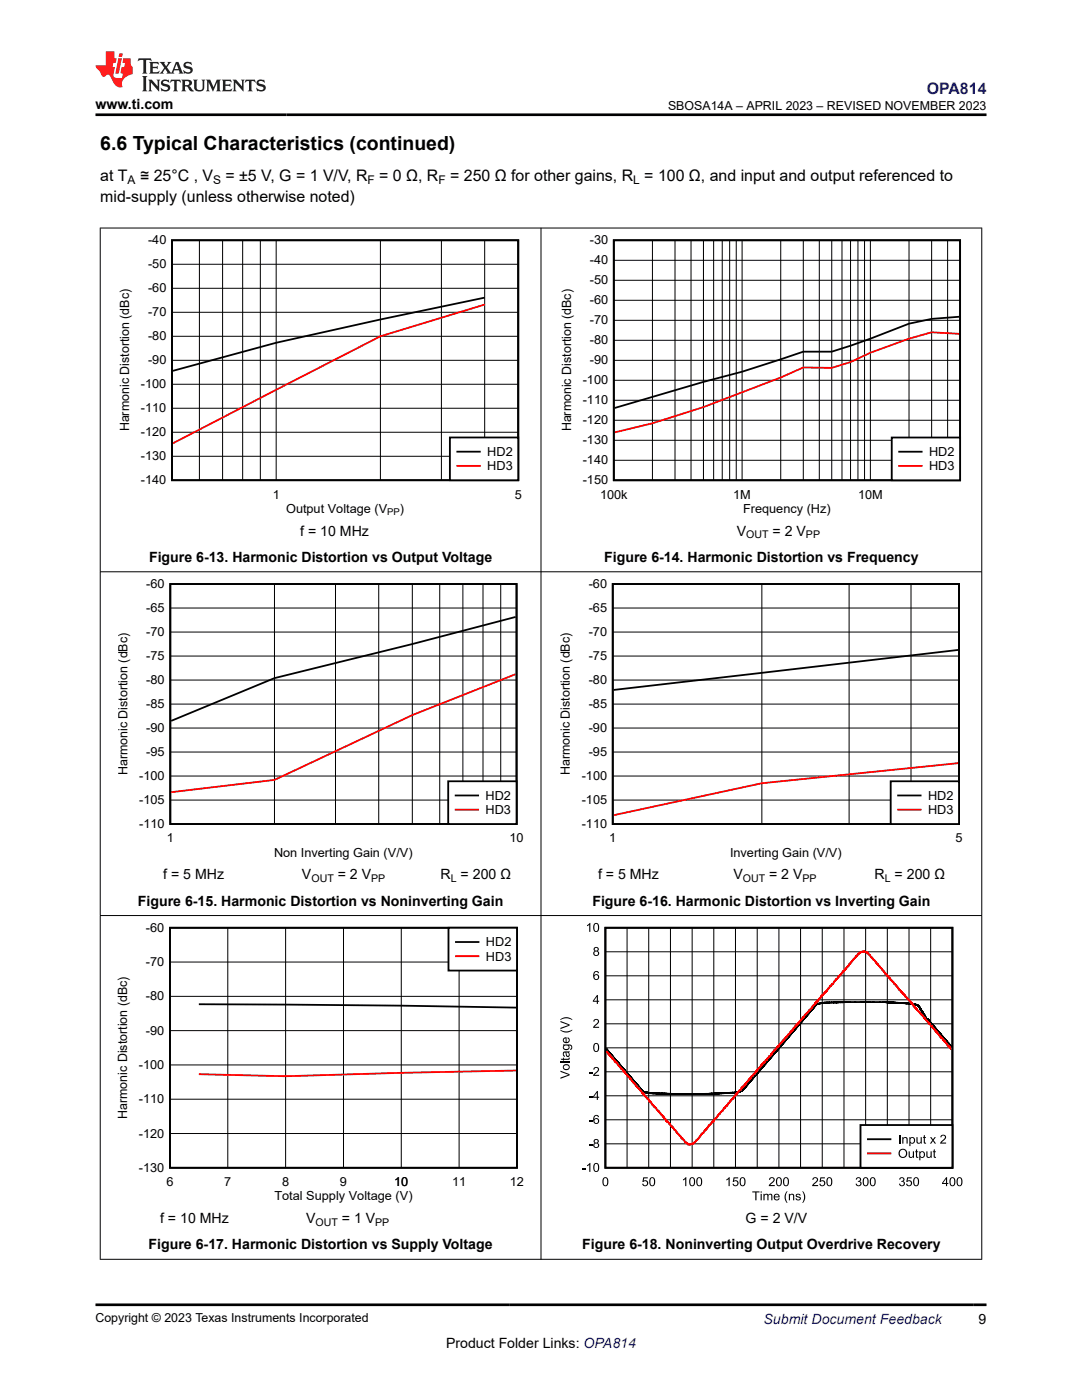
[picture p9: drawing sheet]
<svg xmlns="http://www.w3.org/2000/svg" width="216mm" height="279mm" viewBox="0 0 216 279" stroke-linecap="round" stroke-linejoin="round" font-family="sans-serif">
<path d="M34.3 47.9h69.1v47.9h-69.1zM96.7 59.4l-20.8 4.4-20.8 4.6-20.6 5.6" fill="none" stroke="#000" stroke-width=".36"/>
<g fill="none" stroke="#000" stroke-width=".2">
<path d="M34.3 57.5h69.1M34.3 52.7h69.1M39.8 48v47.9M44.4 48v47.9M48.4 48v47.9M51.9 48v47.9M55.1 48v47.9M75.9 48v47.9M88.1 48v47.9M96.7 48v47.9M103.4 48v47.9M34.3 76.7h69.1"/>
<path d="M34.3 71.9h69.1M34.3 67.1h69.1M34.3 62.3h69.1M34.3 91.1h69.1M34.3 86.3h69.1M34.3 81.5h69.1"/>
</g>
<path d="M96.7 60.8l-20.8 6.3-41.4 21.4" fill="none" stroke="#f00" stroke-width=".36"/>
<path d="M89.8 87.3h13.6v8.5h-13.6z" fill-rule="evenodd" fill="#fff"/>
<path d="M122.5 47.9h69.1v47.9h-69.1zM191.4 63.2l-5.5 .4-4.5 1-7.7 3-7.7 2.6h-5.7l-12.2 4-7.7 2-17.7 5.2M89.8 87.3h13.6v8.5h-13.6zM91.3 90.1h4.4" fill="none" stroke="#000" stroke-width=".36"/>
<path d="M191.4 66.6l-5.5-.3-4.5 1.3-7.7 2.8-4 1.9-3.7 1.1-5.7-.1-4.5 2-15.4 5.9-10.2 3.3-7.5 1.8M91.3 93h4.4" fill="none" stroke="#f00" stroke-width=".36"/>
<g fill="none" stroke="#000" stroke-width=".2">
<path d="M122.5 59.9h69.1M122.5 55.9h69.1M122.5 51.9h69.1M130.2 48v47.9M134.7 48v47.9M137.9 48v47.9M140.4 48v47.9M142.4 48v47.9M144.1 48v47.9M145.6 48v47.9M146.9 48v47.9M148.1 48v47.9"/>
<path d="M155.8 48v47.9M160.3 48v47.9M163.5 48v47.9M166 48v47.9M168 48v47.9M169.7 48v47.9M171.2 48v47.9M172.5 48v47.9M173.7 48v47.9M181.4 48v47.9M185.9 48v47.9M189.1 48v47.9"/>
<path d="M122.5 79.9h69.1M122.5 75.9h69.1M122.5 71.9h69.1M122.5 67.9h69.1M122.5 63.9h69.1M122.5 91.9h69.1M122.5 87.9h69.1M122.5 83.9h69.1"/>
</g>
<path d="M177.9 87.3h13.7v8.5h-13.7z" fill-rule="evenodd" fill="#fff"/>
<path d="M177.9 87.3h13.7v8.5h-13.7zM179.4 90.1h4.5M34 116.6h69.1v47.9h-69.1zM102.9 123.1l-20.6 5.4-27.5 6.8-20.6 8.6" fill="none" stroke="#000" stroke-width=".36"/>
<path d="M179.4 93h4.5M102.9 134.5l-20.6 8.2-27.5 12.9-20.6 2.5" fill="none" stroke="#f00" stroke-width=".36"/>
<g fill="none" stroke="#000" stroke-width=".2">
<path d="M54.8 116.6v47.9M66.9 116.6v47.9M75.6 116.6v47.9M82.3 116.6v47.9M87.7 116.6v47.9M92.4 116.6v47.9M96.4 116.6v47.9M99.9 116.6v47.9M34 135.7h69.1M34 130.9h69.1M34 126.1h69.1M34 121.3h69.1"/>
<path d="M34 159.7h69.1M34 154.9h69.1M34 150.1h69.1M34 145.3h69.1M34 140.5h69.1"/>
</g>
<path d="M89.4 155.9h13.7v8.6h-13.7z" fill-rule="evenodd" fill="#fff"/>
<path d="M122.3 116.6h69.1v47.9h-69.1zM191.2 129.7l-68.8 8M89.4 155.9h13.7v8.6h-13.7zM90.9 158.8h4.5" fill="none" stroke="#000" stroke-width=".36"/>
<path d="M191.2 152.3l-39.2 4-29.6 6.4M90.9 161.6h4.5" fill="none" stroke="#f00" stroke-width=".36"/>
<g fill="none" stroke="#000" stroke-width=".2">
<path d="M152 116.6v47.9M169.4 116.6v47.9M181.8 116.6v47.9M191.4 116.6v47.9M122.3 135.7h69.1M122.3 130.9h69.1M122.3 126.1h69.1M122.3 121.3h69.1M122.3 159.7h69.1M122.3 154.9h69.1M122.3 150.1h69.1M122.3 145.3h69.1"/>
<path d="M122.3 140.5h69.1"/>
</g>
<path d="M177.7 155.9h13.7v8.6h-13.7z" fill-rule="evenodd" fill="#fff"/>
<path d="M177.7 155.9h13.7v8.6h-13.7zM179.2 158.8h4.5M33.9 185.2h69.3v47.9h-69.3zM39.7 200.4l40.4 .3 22.9 .4" fill="none" stroke="#000" stroke-width=".36"/>
<path d="M179.2 161.6h4.5M103 213.6l-22.9 .5-23.1 .7-17.3-.4" fill="none" stroke="#f00" stroke-width=".36"/>
<path d="M33.9 198.8h69.3M33.9 192h69.3M45.5 185.2v47.9M57 185.2v47.9M68.5 185.2v47.9M80.1 185.2v47.9M91.6 185.2v47.9M33.9 219.4h69.3M33.9 212.5h69.3M33.9 205.7h69.3M33.9 226.2h69.3" fill="none" stroke="#000" stroke-width=".2"/>
<path d="M89.5 185.2h13.7v8.5h-13.7z" fill-rule="evenodd" fill="#fff"/>
<path d="M89.5 185.2h13.7v8.5h-13.7zM91 188h4.5" fill="none" stroke="#000" stroke-width=".36"/>
<path d="M91 190.8h4.5" fill="none" stroke="#f00" stroke-width=".36"/>
<g fill="#000">
<path d="M117.1 184.6l.7-.4v1.8h-.2v-1.4l-.5 .2zM111.9 211.3h.4v-.2h.2v.2h.9l.1-.2h.2a.32 .32 0 0 1-.1 .3 .32 .32 0 0 1-.3 .1h-.8v.2h-.2v-.2h-.3zM111.8 213.7l1.9 .7v.2l-1.9 .7v-.3l1.7-.5-1.7-.6zM111.8 211.9h1.9v.2h-1.9zM111.8 203.8l1.9 .6v.3l-1.9 .7v-.3l1.7-.5-1.7-.6zM111.8 205.5l.2 .1a2.12 2.12 0 0 0 2.2-.1 1.43 1.43 0 0 1-1.6 .5l-.8-.4zM111.8 203.4a1.87 1.87 0 0 1 2.4 0v.2a2.15 2.15 0 0 0-2.4 0zM117.5 218.8h.7v.2h-.7zM117.5 214h.7v.2h-.7zM118.6 213.1a.59 .59 0 0 1 .9 .1 .59 .59 0 0 1-.4 .8l-.5 .5h.9v.2h-1.2l.2-.4a1.07 1.07 0 0 0 .7-1.1l-.4-.1-.2 .4-.2-.1zM118.6 203.5a.59 .59 0 0 1 .9 .1 .59 .59 0 0 1-.4 .9l-.5 .4h.9v.2h-1.2l.2-.4a1.07 1.07 0 0 0 .7-1.1h-.4l-.2 .3h-.2zM116.1 233.1h.7v.2h-.7z"/>
<path d="M117.5 228.3h.7v.3h-.7zM117.5 223.5h.7v.3h-.7zM117.1 232.5l.7-.4v1.8h-.2v-1.4l-.5 .2zM128.4 235h.9v.2h-.8l-.1 .4a.6 .6 0 0 1 .9 .3 .6 .6 0 0 1-.4 .9 .6 .6 0 0 1-.8-.6h.3a.4 .4 0 0 0 .5 .2 .4 .4 0 0 0 .2-.6 .4 .4 0 0 0-.7 0l-.2 .1zM136.3 235.4l.7-.5v1.8h-.3v-1.4l-.4 .3zM144.9 235.4l.7-.5v1.8h-.2v-1.4l-.5 .3zM146.4 235h.9v.2h-.7l-.1 .4a.6 .6 0 0 1 .8 .3 .6 .6 0 0 1-.4 .9 .6 .6 0 0 1-.7-.6h.2a.4 .4 0 0 0 .6 .2 .4 .4 0 0 0 .1-.6 .4 .4 0 0 0-.6 0l-.3 .1zM150.1 237.8h1.5v.2h-.6v1.5h-.3v-1.5h-.6zM152.3 238.3h.2v.1a.45 .45 0 0 1 .8 .1l.3-.2h.4l.1 1.2h-.2v-.8a.27 .27 0 0 0-.2-.3 .27 .27 0 0 0-.3 .2l-.1 .9h-.2v-.8a.3 .3 0 0 0-.4-.3 .3 .3 0 0 0-.1 .5v.6h-.3zM153.6 235.1a.59 .59 0 0 1 .9 .1 .59 .59 0 0 1-.3 .8l-.5 .5h.9v.2h-1.2l.2-.4a1.07 1.07 0 0 0 .7-1.1l-.4-.1-.2 .4-.3-.1zM157.4 238.3h.2v.1a.47 .47 0 0 1 .6-.2 .47 .47 0 0 1 .3 .6v.7h-.2v-.7a.31 .31 0 0 0-.3-.4 .31 .31 0 0 0-.3 .2l-.1 .9h-.2zM158.8 238.4l.3-.1a.52 .52 0 0 1 .7 .3h-.3a.26 .26 0 0 0-.2-.2 .26 .26 0 0 0-.3 .3h.1a.49 .49 0 0 1 .6 .2 .49 .49 0 0 1 0 .6h-.6l-.4-.3 .2-.1a.29 .29 0 0 0 .4 .3 .29 .29 0 0 0 .2-.3 .64 .64 0 0 1-.7-.6z"/>
<path d="M162.3 235.1a.59 .59 0 0 1 .9 .1 .59 .59 0 0 1-.4 .8l-.4 .5h.8v.2h-1.2l.2-.4a1.07 1.07 0 0 0 .7-1.1l-.4-.1-.2 .4-.2-.1zM163.7 235h.9v.2h-.7l-.1 .4a.6 .6 0 0 1 .8 .3 .6 .6 0 0 1-.4 .9 .6 .6 0 0 1-.7-.6h.2a.4 .4 0 0 0 .6 .2 .4 .4 0 0 0 .1-.6 .4 .4 0 0 0-.6 0l-.3 .1zM170.9 235.1a.48 .48 0 0 1 .8-.1 .48 .48 0 0 1-.1 .7 .57 .57 0 0 1 0 1 .57 .57 0 0 1-.9-.5h.3a.36 .36 0 0 0 .4 .4 .36 .36 0 0 0 .3-.5 .36 .36 0 0 0-.5-.2v-.2a.31 .31 0 0 0 .4-.3 .31 .31 0 0 0-.3-.3 .31 .31 0 0 0-.3 .3h-.2zM179.6 235.1a.48 .48 0 0 1 .7-.1 .48 .48 0 0 1-.1 .7 .57 .57 0 0 1 0 1 .57 .57 0 0 1-.8-.5h.2a.36 .36 0 0 0 .4 .4 .36 .36 0 0 0 .3-.5 .36 .36 0 0 0-.5-.2l.1-.2a.31 .31 0 0 0 .4-.3 .31 .31 0 0 0-.4-.3 .31 .31 0 0 0-.3 .3h-.2zM181 235h.9v.2h-.7l-.1 .4a.6 .6 0 0 1 .8 .3 .6 .6 0 0 1-.4 .9 .6 .6 0 0 1-.7-.6h.2a.4 .4 0 0 0 .6 .2 .4 .4 0 0 0 .1-.6 .4 .4 0 0 0-.6 0l-.3 .1zM157 237.7h.2l-.2 .3a1.98 1.98 0 0 0 .2 2.1 1.45 1.45 0 0 1-.5-2zM160.1 237.7a1.47 1.47 0 0 1 .4 2l-.3 .4h-.1a2.02 2.02 0 0 0 0-2.4z"/>
<path d="M118.6 184.3a.65 .65 0 0 1 .8 .1 .65 .65 0 0 1 .2 .7 .65 .65 0 0 1-.6 .9 .65 .65 0 0 1-.6-.9zM118.7 184.5a.97 .97 0 0 0 .3 1.3 .91 .91 0 0 0 0-1.4z"/>
<path d="M118.6 189.1a.48 .48 0 0 1 .7-.1 .48 .48 0 0 1-.1 .8 .53 .53 0 0 1 .2 .8 .53 .53 0 0 1-.8 0 .53 .53 0 0 1 .1-.8l-.2-.2zM118.7 189.4a.29 .29 0 0 0 .5 0 .29 .29 0 0 0-.5 0zM118.6 190.2a.37 .37 0 0 0 .7 0 .37 .37 0 0 0-.7 0z"/>
<path d="M118.6 194l.2-.2h.4l.3 .4h-.2a.36 .36 0 0 0-.4-.2 .36 .36 0 0 0-.3 .4v.2a.58 .58 0 0 1 .9 .1 .58 .58 0 0 1-.3 .9 .58 .58 0 0 1-.8-.4v-.8zM118.6 195a.4 .4 0 0 0 .8 0 .4 .4 0 0 0-.8 0z"/>
<path d="M112.5 212.5a.68 .68 0 0 1 1 0 .68 .68 0 0 1-.1 1.1 .68 .68 0 0 1-1-.3l-.1-.5zM112.6 212.7a.43 .43 0 0 0 .4 .6 .43 .43 0 0 0 .4-.6l-.4-.1z"/>
<path d="M112.5 207.2l.6-.2v1a.38 .38 0 0 0 .4-.3 .38 .38 0 0 0-.3-.5l.1-.2a.64 .64 0 0 1 .2 .9 .64 .64 0 0 1-.9 .2 .64 .64 0 0 1-.1-.9zM112.6 207.3l-.1 .4 .4 .3v-.8z"/>
<path d="M112.4 209.9l1.3-.1v.2h-.2a.46 .46 0 0 1 .2 .7 .46 .46 0 0 1-.7 .1l-.2-.7a.33 .33 0 0 0-.3 .2 .33 .33 0 0 0 .2 .4v.2a.63 .63 0 0 1-.3-1zM113 210.1l.1 .3a.24 .24 0 0 0 .2 .3 .24 .24 0 0 0 .2-.4l-.2-.2z"/>
<path d="M112.3 208.4h1.2a.57 .57 0 0 1 .7 .4 .57 .57 0 0 1-.4 .7v-.2a.36 .36 0 0 0 .2-.5 .36 .36 0 0 0-.5-.1 .59 .59 0 0 1-.5 .9 .59 .59 0 0 1-.5-1h-.2zM112.6 208.8l-.1 .1a.46 .46 0 0 0 .5 .5 .46 .46 0 0 0 .4-.5l-.2-.2z"/>
<path d="M118.6 208.2a.65 .65 0 0 1 .8 .1 .65 .65 0 0 1 .2 .7 .65 .65 0 0 1-.6 1 .65 .65 0 0 1-.6-1zM118.7 208.4a.97 .97 0 0 0 .3 1.4 .91 .91 0 0 0 0-1.5z"/>
<path d="M119.1 217.7h.2v1.2h.3v.2h-.3v.4h-.2v-.4h-.8v-.2zM119.1 218.1l-.6 .8h.6z"/>
<path d="M119.1 198.6h.2v1.1h.3v.2h-.3v.4h-.2v-.4h-.8v-.2zM119.1 198.9l-.6 .8h.6z"/>
<path d="M118.6 232.2a.65 .65 0 0 1 .8 .1 .65 .65 0 0 1 .2 .7 .65 .65 0 0 1-.6 .9 .65 .65 0 0 1-.6-.9zM118.7 232.4a.97 .97 0 0 0 .3 1.3 .91 .91 0 0 0 0-1.4z"/>
<path d="M118.6 227.4a.48 .48 0 0 1 .7 0 .48 .48 0 0 1-.1 .7 .53 .53 0 0 1 .2 .8 .53 .53 0 0 1-.8 0 .53 .53 0 0 1 .1-.8l-.2-.2zM118.7 227.8a.29 .29 0 0 0 .5 0 .29 .29 0 0 0-.5 0zM118.6 228.6a.37 .37 0 0 0 .7 0 .37 .37 0 0 0-.7 0z"/>
<path d="M118.6 222.7l.2-.2h.4l.3 .4-.2 .1a.36 .36 0 0 0-.4-.3 .36 .36 0 0 0-.3 .4v.3a.58 .58 0 0 1 .9 0 .58 .58 0 0 1-.3 .9 .58 .58 0 0 1-.8-.3v-.9zM118.6 223.7a.4 .4 0 0 0 .8 0 .4 .4 0 0 0-.8 0z"/>
<path d="M120.5 235a.65 .65 0 0 1 .7 .1 .65 .65 0 0 1 .2 .7 .65 .65 0 0 1-.6 .9 .65 .65 0 0 1-.6-.9zM120.5 235.2a.97 .97 0 0 0 .3 1.4 .91 .91 0 0 0 0-1.5z"/>
<path d="M129.8 235a.65 .65 0 0 1 .8 .1 .65 .65 0 0 1 .1 .7 .65 .65 0 0 1-.6 .9 .65 .65 0 0 1-.6-.9zM129.9 235.2a.97 .97 0 0 0 .2 1.4 .91 .91 0 0 0 0-1.5z"/>
<path d="M137.8 235a.65 .65 0 0 1 .7 .1 .65 .65 0 0 1 .2 .7 .65 .65 0 0 1-.6 .9 .65 .65 0 0 1-.6-.9zM137.9 235.2a.97 .97 0 0 0 .2 1.4 .91 .91 0 0 0 0-1.5z"/>
<path d="M139.2 235a.65 .65 0 0 1 .7 .1 .65 .65 0 0 1 .2 .7 .65 .65 0 0 1-.6 .9 .65 .65 0 0 1-.6-.9zM139.3 235.2a.97 .97 0 0 0 .2 1.4 .91 .91 0 0 0 0-1.5z"/>
<path d="M147.8 235a.65 .65 0 0 1 .8 .1 .65 .65 0 0 1 .2 .7 .65 .65 0 0 1-.6 .9 .65 .65 0 0 1-.6-.9zM147.9 235.2a.97 .97 0 0 0 .3 1.4 .91 .91 0 0 0 0-1.5z"/>
<path d="M151.8 237.8h.2v.2h-.2zM151.8 238.3h.2v1.2h-.2z"/>
<path d="M155.1 235a.65 .65 0 0 1 .7 .1 .65 .65 0 0 1 .2 .7 .65 .65 0 0 1-.6 .9 .65 .65 0 0 1-.6-.9zM155.2 235.2a.97 .97 0 0 0 .2 1.4 .91 .91 0 0 0 0-1.5z"/>
<path d="M154.5 238.4a.61 .61 0 0 1 .8-.1 .61 .61 0 0 1 .3 .7h-1a.38 .38 0 0 0 .3 .4 .38 .38 0 0 0 .4-.3l.3 .1a.66 .66 0 0 1-1 .2 .66 .66 0 0 1-.1-1zM154.7 238.5l-.1 .3h.7l-.2-.4z"/>
<path d="M156.5 235a.65 .65 0 0 1 .8 .1 .65 .65 0 0 1 .1 .7 .65 .65 0 0 1-.6 .9 .65 .65 0 0 1-.6-.9zM156.6 235.2a.97 .97 0 0 0 .2 1.4 .91 .91 0 0 0 0-1.5z"/>
<path d="M165.2 235a.65 .65 0 0 1 .7 .1 .65 .65 0 0 1 .2 .7 .65 .65 0 0 1-.6 .9 .65 .65 0 0 1-.6-.9zM165.2 235.2a.97 .97 0 0 0 .3 1.4 .91 .91 0 0 0 0-1.5z"/>
<path d="M172.4 235a.65 .65 0 0 1 .8 .1 .65 .65 0 0 1 .1 .7 .65 .65 0 0 1-.6 .9 .65 .65 0 0 1-.6-.9zM172.5 235.2a.97 .97 0 0 0 .2 1.4 .91 .91 0 0 0 0-1.5z"/>
<path d="M173.8 235a.65 .65 0 0 1 .8 .1 .65 .65 0 0 1 .1 .7 .65 .65 0 0 1-.6 .9 .65 .65 0 0 1-.6-.9zM173.9 235.2a.97 .97 0 0 0 .2 1.4 .91 .91 0 0 0 0-1.5z"/>
<path d="M182.5 235a.65 .65 0 0 1 .7 .1 .65 .65 0 0 1 .2 .7 .65 .65 0 0 1-.6 .9 .65 .65 0 0 1-.6-.9zM182.6 235.2a.97 .97 0 0 0 .2 1.4 .91 .91 0 0 0 0-1.5z"/>
<path d="M188.8 234.9h.2v1.2h.2v.2h-.2v.4h-.2v-.4h-.8v-.2zM188.8 235.3l-.6 .8h.6z"/>
<path d="M189.7 235a.65 .65 0 0 1 .8 .1 .65 .65 0 0 1 .1 .7 .65 .65 0 0 1-.6 .9 .65 .65 0 0 1-.6-.9zM189.8 235.2a.97 .97 0 0 0 .2 1.4 .91 .91 0 0 0 0-1.5z"/>
<path d="M191.1 235a.65 .65 0 0 1 .8 .1 .65 .65 0 0 1 .1 .7 .65 .65 0 0 1-.5 .9 .65 .65 0 0 1-.6-.9zM191.2 235.2a.97 .97 0 0 0 .3 1.4 .91 .91 0 0 0 0-1.5z"/>
</g>
<path d="M120.8 185.2h69.2v47.9h-69.2zM189.8 208.9l-4.5-5.3-.5-.4-1.4-2.3-.5-.4-2-.3-4.3-.2h-8l-4.8 .2-.8 .2-.3 .3-14.6 16.9-.5 .3-1.1 .2-7.1 .2-9.1-.1-1.9-.3-7.4-8.6" fill="none" stroke="#000" stroke-width=".37"/>
<g fill="none" stroke="#000" stroke-width=".2">
<path d="M120.8 199.5h69.2M120.8 194.7h69.2M120.8 189.9h69.2M125.1 185.2v47.9M129.4 185.2v47.9M133.8 185.2v47.9M138.1 185.2v47.9M142.4 185.2v47.9M146.8 185.2v47.9M151.1 185.2v47.9M155.4 185.2v47.9M159.7 185.2v47.9"/>
<path d="M164.1 185.2v47.9M168.4 185.2v47.9M172.7 185.2v47.9M177.1 185.2v47.9M181.4 185.2v47.9M185.7 185.2v47.9M120.8 218.7h69.2M120.8 213.9h69.2M120.8 209.1h69.2M120.8 204.3h69.2M120.8 228.3h69.2M120.8 223.5h69.2"/>
</g>
<path d="M189.8 209.4l-5-5.7-.6-1-1.9-1.9-.2-.5-1.1-1-.2-.4h-.1l-1.3-1.6h-.2l-.1-.3-1-1-.1-.3-.3-.2-.2-.3-.7-.9h-.2l-2.1-2.7-.7-.6-.2-.4-.6-.5-.7-.2-.6 .1-1.2 1.2-1.7 2.2h-.2l-.6 .7-1.6 1.8-.1 .4-.7 .5-.6 .9-1.1 1-1.9 2.4-1.4 1.4-1.6 2.1h-.2l-.5 .6-.1 .4-.7 .8-.1-.1-.3 .6-.9 .8-.1 .3h-.2l-1.7 1.9-.5 .9h-.2l-.8 1.1-.6 .4-.6 .9-.8 .8-.2 .4-.1-.1-.2 .4-.3 .1-1.5 2h-.1l-.5 .7-.3 .1-.5 .8-2.6 2.8-1.5 1.9-1.6 1.7-1 1.3-.6 .6-.3 .5-1.2 1.1-.9 .1-.6-.4-.2-.5h-.2l-.1-.4-.2 .1-1.6-2.1-1.4-1.4-.6-.9-.1 .1-.2-.4h-.2l-1-1.3-.8-.9-.2-.3h-.1l-.5-.7-1.1-1.1-1.3-1.5-.2-.4-2.8-3.1-.8-1.1-.4-.2-.3-.6-.3-.1-1.1-1.4" fill="none" stroke="#f00" stroke-width=".37"/>
<path d="M171.7 224.5h18.3v8.6h-18.3z" fill-rule="evenodd" fill="#fff" stroke="#000" stroke-width=".37"/>
<path d="M173.2 227.4h4.5" fill="none" stroke="#000" stroke-width=".37"/>
<g fill="#000">
<path d="M179.4 226.5h.2v1.7h-.2zM180 226.9h.2v.2a.47 .47 0 0 1 .6-.2 .47 .47 0 0 1 .3 .5v.8h-.2v-.8a.31 .31 0 0 0-.3-.3 .31 .31 0 0 0-.3 .2v.9h-.3zM181.3 229.8h.2v.7a.33 .33 0 0 0 .4 .4 .33 .33 0 0 0 .3-.4v-.7h.2v1.3h-.2v-.2a.47 .47 0 0 1-.6 .2 .47 .47 0 0 1-.3-.5zM182.8 229.5l.2-.2v.5h.2v.1h-.2v.8l.2 .4a.33 .33 0 0 1-.3-.1 .33 .33 0 0 1-.1-.3v-.8h-.2v-.1h.2zM182.9 226.9h.2v.8a.33 .33 0 0 0 .3 .4 .33 .33 0 0 0 .3-.5v-.7h.2v1.3h-.2v-.2a.47 .47 0 0 1-.5 .3 .47 .47 0 0 1-.3-.6zM184.3 226.6l.2-.1v.4h.3v.2h-.3v.8l.3 .3a.33 .33 0 0 1-.4 0 .33 .33 0 0 1-.1-.3v-.8h-.1v-.2h.1zM185.6 226.9h.3l.3 .5 .3-.5h.2l-.4 .7 .5 .6h-.3l-.3-.5-.4 .5h-.3l.5-.6zM184.8 229.8h.3v.7a.33 .33 0 0 0 .3 .4 .33 .33 0 0 0 .3-.4v-.7h.2v1.3h-.2v-.2a.47 .47 0 0 1-.5 .2 .47 .47 0 0 1-.4-.5zM186.3 229.5l.2-.2v.5h.2v.1h-.2v.8l.3 .4a.33 .33 0 0 1-.4-.1 .33 .33 0 0 1-.1-.3v-.8h-.2v-.1h.2zM187.8 226.6a.59 .59 0 0 1 .9 .1 .59 .59 0 0 1-.3 .9l-.5 .4h.9v.2h-1.2l.2-.4a1.07 1.07 0 0 0 .7-1.1h-.4l-.2 .3h-.3z"/>
<path d="M179.3 230.2a.9 .9 0 0 1 1.8 0 .9 .9 0 0 1-1.8 0zM179.7 229.6a.69 .69 0 0 0 0 1.1 .69 .69 0 0 0 1-.1 .68 .68 0 0 0-.1-.9 .68 .68 0 0 0-.9-.1z"/>
<path d="M181.5 226.9h.2v.2a.6 .6 0 0 1 .9 .5 .6 .6 0 0 1-.9 .5v.6h-.2zM181.8 227.2a.45 .45 0 0 0-.2 .6 .45 .45 0 0 0 .7 .2l.1-.4-.1-.4-.3-.1z"/>
<path d="M183.4 229.8h.2v.1a.6 .6 0 0 1 1 .5 .6 .6 0 0 1-.9 .5v.7h-.3zM183.7 230.1a.45 .45 0 0 0-.1 .6 .45 .45 0 0 0 .6 .1l.1-.4-.1-.4-.2-.1z"/>
</g>
<path d="M173.2 230.2h4.5" fill="none" stroke="#f00" stroke-width=".37"/>
<path d="M19.9 45.5h176.1M20 45.4v206M107.9 45.4v206M195.9 45.4v206M19.9 114.1h176.1M19.9 182.7h176.1M19.9 251.3h176.1" fill="none" stroke="#000" stroke-width=".2"/>
<path d="M27.7 11.6l-.2 .6 .5-.2h.6v.1v2.2l-.2 .4h1l-.2-.4v-2.2v-.1h.5l.5 .2-.1-.6zM29.8 12.4l.2 .3v1.6l-.2 .4h1.9l.1-.6a1.08 1.08 0 0 1-1.3 .2v-.7h.6l.4 .2v-.7l-.4 .2h-.6v-.5l.2-.2a1 1 0 0 1 1 .3l-.1-.5zM31.8 12.4l1 1.1-1 1.2h.9l-.2-.2 .4-.8 .5 .8-.2 .2h1.6l-.2-.2 .1-.5h1l.1 .5-.1 .2h.9l-.2-.4-.8-1.9h-.5l-1 2.1-.8-1.1 .9-1h-.8l.2 .2-.5 .6-.3-.6 .1-.2zM35.2 12.8l.4 1h-.8zM36.8 12.5a.65 .65 0 0 0-.2 .7 .65 .65 0 0 0 .6 .5l.7 .1 .1 .3a.79 .79 0 0 1-.7 .4 .79 .79 0 0 1-.7-.5l.1 .7 .2-.1a.93 .93 0 0 0 1.1 0 .93 .93 0 0 0 .4-.9 1.46 1.46 0 0 0-1.2-.6l-.1-.3a1.09 1.09 0 0 1 1.2 .2l-.2-.6-.1 .1-.6-.2zM28.4 15.2l.2 .4v2.2l-.2 .4h1l-.2-.4v-2.2l.2-.4zM29.6 15.9l.2 .4v1.5l-.2 .4h.8l-.3-.4v-1.3l1.7 1.8v-2l.2-.4h-.8l.2 .2 .1 1.1-1.2-1.3zM32.3 16a.65 .65 0 0 0-.2 .8 .65 .65 0 0 0 .7 .4l.6 .2 .1 .2a.79 .79 0 0 1-.7 .4 .79 .79 0 0 1-.7-.5l.1 .7 .2-.1a.93 .93 0 0 0 1.1 .1 .93 .93 0 0 0 .4-1 1.46 1.46 0 0 0-1.2-.5l-.1-.4a1.09 1.09 0 0 1 1.2 .2l-.2-.6-.1 .1-.6-.1zM34.1 15.9l-.1 .6a.63 .63 0 0 1 .7-.3l.1 1.6-.3 .4h1l-.2-.4v-1.6a.66 .66 0 0 1 .8 .3l-.1-.6zM36.2 15.9l.2 .4v1.5l-.2 .4h.9l-.2-.2v-.7h.5l.1 .2a.79 .79 0 0 0 1.2 .6l-1-.9a.61 .61 0 0 0 .6-.6 .61 .61 0 0 0-.5-.7zM36.9 16.2h.2a.47 .47 0 0 1 .5 .1 .47 .47 0 0 1 .1 .5l-.2 .1-.6 .1zM38.5 15.9l.2 .2a2.27 2.27 0 0 0 .4 2 1.04 1.04 0 0 0 1.7-.7v-1.3l.2-.2h-.8l.2 .4v1.1a.6 .6 0 0 1-.6 .6 .6 .6 0 0 1-.6-.6v-1.1l.3-.4zM41.1 15.9l.2 .4v1.5l-.2 .4h.7l-.2-.4v-1.4l.9 1.9 .8-1.9v1.4l-.2 .4h1l-.3-.4v-1.5l.3-.4h-.8l-.7 1.5-.7-1.5zM44.3 15.9l.2 .4v1.5l-.2 .4h1.9l.1-.6a1.09 1.09 0 0 1-1.3 .2v-.7h.6l.4 .2v-.6l-.4 .2h-.6v-.6l.2-.1a1.01 1.01 0 0 1 1 .3l-.1-.6zM46.4 15.9l.3 .4v1.5l-.3 .4h.8l-.2-.4v-1.3l1.6 1.8v-2l.2-.4h-.7l.2 .2v1.1l-1.2-1.3zM49 15.9l-.1 .6a.63 .63 0 0 1 .8-.3v1.6l-.3 .4h1l-.2-.4v-1.6a.66 .66 0 0 1 .8 .3l-.1-.6zM51.4 16a.65 .65 0 0 0-.2 .8 .65 .65 0 0 0 .6 .4l.6 .2 .2 .2a.79 .79 0 0 1-.8 .4 .79 .79 0 0 1-.6-.5l.1 .7 .2-.1a.93 .93 0 0 0 1 .1 .93 .93 0 0 0 .5-1 1.46 1.46 0 0 0-1.3-.5l-.1-.4a1.09 1.09 0 0 1 1.3 .2l-.2-.6-.2 .1-.5-.1z" fill="#231f20"/>
<path d="M21.1 10.3v2.7h-2.1l.1 .4 .9 1a.95 .95 0 0 0 .9 .9 .59 .59 0 0 1 .6-.4 .59 .59 0 0 1 .5 .3l.4 .8a1.59 1.59 0 0 0 2.1 1.4 1.61 1.61 0 0 1 1-2.3l1-.3-.1-1.5a1.59 1.59 0 0 1-.4-1.7h-1.4l-.2 .9h.5l-.1 .9h-.5l-.2 .9v.3l.4 .1-.2 .9h-.6a.73 .73 0 0 1-1.1-.7l.3-1.5h-.5l.2-.9h.5l.2-.9h-.5v-1.3zM23.6 11.6l-.6 3.1h.7l.6-3.1zM23.8 10.7l-.1 .6h.7l.1-.6z" fill="#ed1c24"/>
<path d="M19 22.9h177.8M19 260.4h177.8" fill="none" stroke="#000" stroke-width=".53"/>
<text font-size="3.9" x="20" y="29.9">6.6 Typical Characteristics (continued)</text>
<text font-size="3.2" fill="#00f" x="184.9" y="18.7">OPA814</text>
<g font-size="3.2">
<text x="20" y="36.1">at T</text>
<text x="20" y="40.3">mid-supply (unless otherwise noted)</text>
<text x="27.9" y="36.1">≅ 25°C , V</text>
<text x="45" y="36.1">= ±5 V, G = 1 V/V, R</text>
<text x="75.7" y="36.1">= 0 Ω, R</text>
<text x="89.8" y="36.1">= 250 Ω for other gains, R = 100 Ω, and input and output referenced to</text>
</g>
<g font-size="2.8">
<text x="19" y="21.8">www.ti.com</text>
<text x="59.9" y="106.9">f = 10 MHz</text>
<text x="147" y="106.9">V</text>
<text x="154.2" y="106.9">= 2 V</text>
<text x="29.7" y="112.1">Figure 6-13. Harmonic Distortion vs Output Voltage</text>
<text x="120.6" y="112.1">Figure 6-14. Harmonic Distortion vs Frequency</text>
<text x="32.6" y="175.5">f = 5 MHz</text>
<text x="60.3" y="175.5">V</text>
<text x="67.4" y="175.5">= 2 V</text>
<text x="87.9" y="175.5">R = 200 Ω</text>
<text x="119.3" y="175.5">f = 5 MHz</text>
<text x="146.3" y="175.5">V</text>
<text x="153.5" y="175.5">= 2 V</text>
<text x="174.5" y="175.5">R = 200 Ω</text>
<text x="27.5" y="180.7">Figure 6-15. Harmonic Distortion vs Noninverting Gain</text>
<text x="118.2" y="180.7">Figure 6-16. Harmonic Distortion vs Inverting Gain</text>
<text x="32" y="244.1">f = 10 MHz</text>
<text x="61.1" y="244.1">V</text>
<text x="68.2" y="244.1">= 1 V</text>
<text x="148.8" y="244.1">G = 2 V/V</text>
<text x="29.7" y="249.3">Figure 6-17. Harmonic Distortion vs Supply Voltage</text>
<text x="116.2" y="249.3">Figure 6-18. Noninverting Output Overdrive Recovery</text>
<text x="89" y="269">Product Folder Links: OPA814</text>
<text x="195.3" y="264.2">9</text>
</g>
<text font-size="2.8" fill="#00f" x="152.4" y="264.2">Submit Document Feedback</text>
<g font-size="2.5">
<text x="133.3" y="21.9">SBOSA14A – APRIL 2023 – REVISED NOVEMBER 2023</text>
<text x="29.5" y="53.6">-50</text>
<text x="29.5" y="48.8">-40</text>
<text x="117.7" y="52.8">-40</text>
<text x="117.7" y="48.8">-30</text>
<text x="29.5" y="58.3">-60</text>
<text x="117.7" y="56.8">-50</text>
<text x="29.5" y="63.1">-70</text>
<text x="117.7" y="64.7">-70</text>
<text x="117.7" y="60.7">-60</text>
<text x="29.5" y="67.9">-80</text>
<text x="117.7" y="68.7">-80</text>
<text x="28.1" y="77.5">-100</text>
<text x="29.5" y="72.7">-90</text>
<text x="116.3" y="76.7">-100</text>
<text x="117.7" y="72.7">-90</text>
<text x="28.1" y="82.3">-110</text>
<text x="116.3" y="80.7">-110</text>
<text x="25.8" y="86.1" transform="rotate(-90 25.8 86.1)">Harmonic Distortion (dBc)</text>
<text x="28.1" y="87.1">-120</text>
<text x="113.9" y="86.1" transform="rotate(-90 113.9 86.1)">Harmonic Distortion (dBc)</text>
<text x="116.3" y="88.7">-130</text>
<text x="116.3" y="84.7">-120</text>
<text x="28.1" y="91.9">-130</text>
<text x="97.2" y="91">HD2</text>
<text x="97.2" y="93.9">HD3</text>
<text x="116.3" y="92.7">-140</text>
<text x="185.4" y="91">HD2</text>
<text x="185.4" y="93.9">HD3</text>
<text x="28.1" y="96.7">-140</text>
<text x="54.4" y="99.5">1</text>
<text x="102.7" y="99.5">5</text>
<text x="116.3" y="96.7">-150</text>
<text x="119.7" y="99.5">100k</text>
<text x="146.3" y="99.5">1M</text>
<text x="171.2" y="99.5">10M</text>
<text x="57.1" y="102.3">Output Voltage (V</text>
<text x="79.8" y="102.3">)</text>
<text x="148.3" y="102.3">Frequency (Hz)</text>
<text x="29.2" y="117.4">-60</text>
<text x="117.5" y="117.4">-60</text>
<text x="29.2" y="122.2">-65</text>
<text x="117.5" y="122.2">-65</text>
<text x="29.2" y="131.7">-75</text>
<text x="29.2" y="127">-70</text>
<text x="117.5" y="131.7">-75</text>
<text x="117.5" y="127">-70</text>
<text x="29.2" y="136.5">-80</text>
<text x="117.5" y="136.5">-80</text>
<text x="29.2" y="141.3">-85</text>
<text x="117.5" y="141.3">-85</text>
<text x="29.2" y="146.1">-90</text>
<text x="117.5" y="146.1">-90</text>
<text x="25.4" y="154.7" transform="rotate(-90 25.4 154.7)">Harmonic Distortion (dBc)</text>
<text x="27.8" y="155.7">-100</text>
<text x="29.2" y="150.9">-95</text>
<text x="113.7" y="154.7" transform="rotate(-90 113.7 154.7)">Harmonic Distortion (dBc)</text>
<text x="116.1" y="155.7">-100</text>
<text x="117.5" y="150.9">-95</text>
<text x="27.8" y="160.5">-105</text>
<text x="96.9" y="159.6">HD2</text>
<text x="116.1" y="160.5">-105</text>
<text x="185.2" y="159.6">HD2</text>
<text x="27.8" y="165.3">-110</text>
<text x="96.9" y="162.5">HD3</text>
<text x="116.1" y="165.3">-110</text>
<text x="185.2" y="162.5">HD3</text>
<text x="33.3" y="168.1">1</text>
<text x="54.7" y="170.9">Non Inverting Gain (V/V)</text>
<text x="101.7" y="168.1">10</text>
<text x="121.6" y="168.1">1</text>
<text x="145.7" y="170.9">Inverting Gain (V/V)</text>
<text x="190.7" y="168.1">5</text>
<text x="29.1" y="186">-60</text>
<text x="97" y="188.9">HD2</text>
<text x="97" y="191.7">HD3</text>
<text x="29.1" y="192.8">-70</text>
<text x="29.1" y="199.7">-80</text>
<text x="29.1" y="206.5">-90</text>
<text x="27.7" y="213.3">-100</text>
<text x="27.7" y="220.2">-110</text>
<text x="25.4" y="223.3" transform="rotate(-90 25.4 223.3)">Harmonic Distortion (dBc)</text>
<text x="27.7" y="227">-120</text>
<text x="27.7" y="233.9">-130</text>
<text x="33.2" y="236.7">6</text>
<text x="44.8" y="236.7">7</text>
<text x="54.7" y="239.5">Total Supply Voltage (V)</text>
<text x="56.3" y="236.7">8</text>
<text x="67.8" y="236.7">9</text>
<text x="78.7" y="236.7">10</text>
<text x="90.2" y="236.7">11</text>
<text x="101.7" y="236.7">12</text>
<text x="19" y="263.9">Copyright © 2023 Texas Instruments Incorporated</text>
</g>
<g font-size="2.4">
<text x="25.5" y="36.7">A</text>
<text x="42.5" y="36.7">S</text>
<text x="73.3" y="36.7">F</text>
<text x="87.5" y="36.7">F</text>
<text x="126.4" y="36.7">L</text>
</g>
<g font-size="2.1">
<text x="148.9" y="107.5">OUT</text>
<text x="160.8" y="107.5">PP</text>
<text x="62.1" y="176.1">OUT</text>
<text x="74.1" y="176.1">PP</text>
<text x="90" y="176.1">L</text>
<text x="148.2" y="176.1">OUT</text>
<text x="160.1" y="176.1">PP</text>
<text x="176.5" y="176.1">L</text>
<text x="63" y="244.7">OUT</text>
<text x="74.9" y="244.7">PP</text>
</g>
<text font-size="1.9" x="77.2" y="102.8">PP</text>
</svg>
